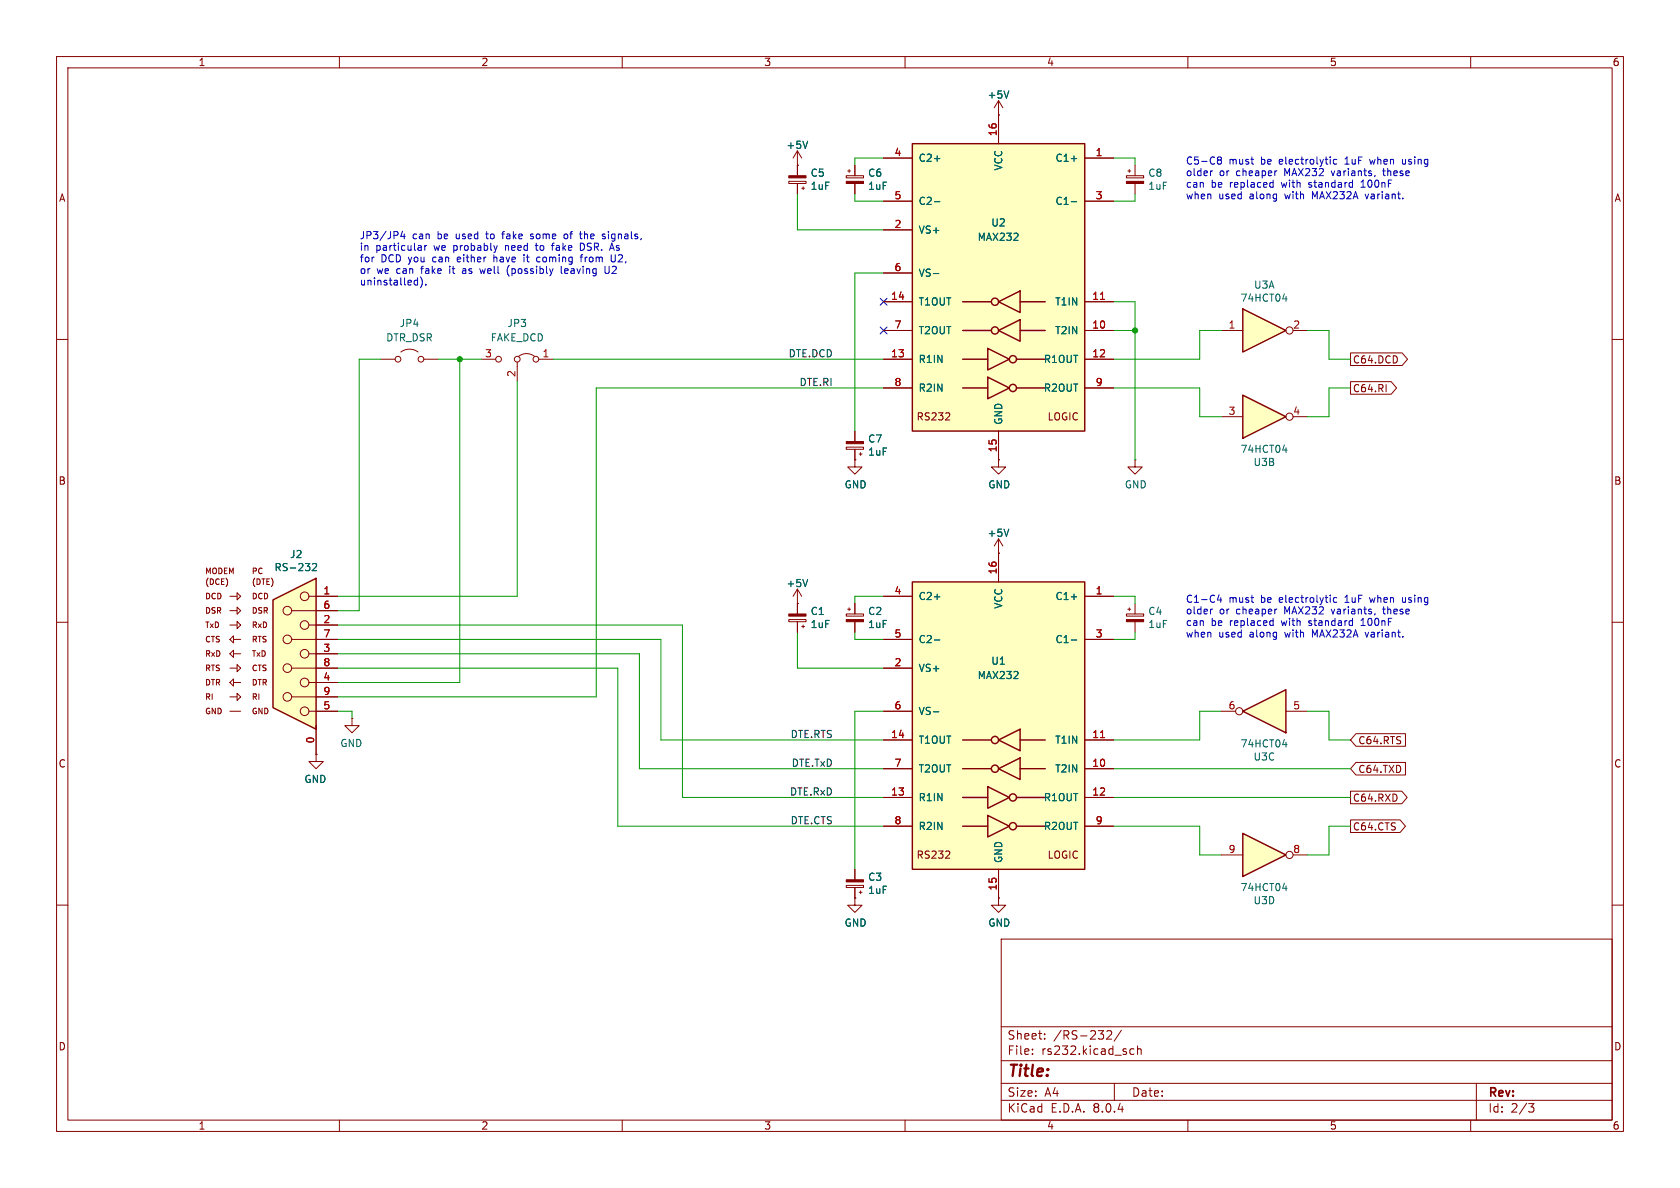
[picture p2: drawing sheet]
<svg xmlns="http://www.w3.org/2000/svg" width="297mm" height="210mm" viewBox="0 0 297 210" stroke-linecap="round" stroke-linejoin="round" font-family="sans-serif">
<g fill="none" stroke="#840000" stroke-width=".18">
<path d="M10 10h277v190h-277zM12 12h273v186h-273zM60 10v2M110 10v2M160 10v2M210 10v2M260 10v2M199.1 31.1h3.1v.3h-3.1zM199.4 30.2h.5M199.6 30v.5M200.7 29.2v1.9M200.7 32.4v1.9"/>
<path d="M10 60h2M285 60h2M10 110h2M285 110h2M10 160h2M285 160h2M177 166h108v32h-108zM60 198v2M110 198v2M160 198v2M177 194.5h108M177 191.5h108"/>
<path d="M177 187.5h108M177 181.5h108M182.5 186.3v.1M182.5 185.5v.1M184.7 183.6v.1M184.7 182.8v.1M195.7 182.3l.5-.1 .3 .1v.3l-.9 1.1h.9M197 191.5v3M198.2 182.1l-1.2 2M199.7 186.1l.3 .3 .5-.1M200.5 185.5l-.5-.1-.3 .3M201.1 185.5l.2-.1 .4 .1v.9"/>
<path d="M201.1 184.9v1.5M210 198v2M260 198v2M261 191.5v6.5M270.2 195.1h1l-.5 .6 .4 .1 .1 .5-.3 .3h-.4"/>
</g>
<path d="M199.1 32.1h3.1v.3h-3.1z" fill="#840000" stroke="#840000" stroke-width=".18"/>
<path d="M161.3 102.9h30.5v50.8h-30.5z" fill="#ffffc2"/>
<g fill="none" stroke="#840000" stroke-width=".25">
<path d="M161.3 102.9h30.5v50.8h-30.5zM170.2 135.9h5.1M170.2 130.8h5.1M174.6 139.1l3.8 1.9-3.8 1.9zM176.5 135.9l3.8-1.9v3.8zM176.5 130.8l3.8-1.9v3.8zM180.3 135.9h4.5M180.3 130.8h4.5M170.2 146.1h4.4M170.2 141h4.4M174.6 144.1l3.8 2-3.8 1.9zM179.7 146.1h5.1"/>
<path d="M179.7 141h5.1"/>
<circle cx="175.9" cy="135.9" r=".63"/>
<circle cx="175.9" cy="130.8" r=".63"/>
<circle cx="179.1" cy="146" r=".63"/>
<circle cx="179.1" cy="141" r=".63"/>
</g>
<g fill="none" stroke="#840000" stroke-width=".18">
<path d="M176.5 97.8v5.1M156.2 105.4h5.1M156.2 118.1h5.1M156.2 113h5.1M191.8 105.4h5M191.8 113h5M156.2 135.9h5.1M156.2 130.8h5.1M156.2 125.7h5.1M191.8 135.9h5M191.8 130.8h5M156.2 141h5.1"/>
<path d="M156.2 146.1h5.1M167.1 151.7h.8M167.9 150.6v.4M176.5 153.7v5.1M191.8 141h5M191.8 146.1h5"/>
</g>
<path d="M165.2 105.5h1M165.2 113.1h1M189.4 105.5h1M189.4 113.1h1M165 125.8h1" fill="none" stroke="#006464" stroke-width=".18"/>
<path d="M194.6 130.4h.7" fill="none" stroke="#a90000" stroke-width=".18"/>
<path d="M161.3 25.4h30.5v50.8h-30.5z" fill="#ffffc2"/>
<g fill="none" stroke="#840000" stroke-width=".25">
<path d="M161.3 25.4h30.5v50.8h-30.5zM170.2 58.4h5.1M170.2 53.3h5.1M176.5 58.4l3.8-1.9v3.8zM176.5 53.3l3.8-1.9v3.8zM180.3 58.4h4.5M180.3 53.3h4.5M170.2 68.6h4.4M170.2 63.5h4.4M174.6 66.7l3.8 1.9-3.8 1.9zM174.6 61.6l3.8 1.9-3.8 1.9zM179.7 68.6h5.1"/>
<path d="M179.7 63.5h5.1"/>
<circle cx="175.9" cy="53.3" r=".63"/>
<circle cx="175.9" cy="58.4" r=".63"/>
<circle cx="179.1" cy="68.6" r=".63"/>
<circle cx="179.1" cy="63.5" r=".63"/>
</g>
<g fill="none" stroke="#840000" stroke-width=".18">
<path d="M176.5 17.8v7.6M176.5 17.8l-.7 1.3M176.5 17.8l.8 1.3M156.2 27.9h5.1M156.2 35.6h5.1M176.5 20.3h.1M191.8 27.9h5M191.8 35.6h5M156.2 58.4h5.1M156.2 53.3h5.1M156.2 40.6h5.1M156.2 48.3h5.1"/>
<path d="M191.8 58.4h5M191.8 53.3h5M156.2 63.5h5.1M156.2 68.6h5.1M167.1 74.2h.8M167.9 73.1v.4M176.5 76.2v5.1M191.8 63.5h5M191.8 68.6h5"/>
</g>
<path d="M178.3 16.1l-.4 1.2M165.2 28h1M165.2 35.7h1M189.4 28h1M189.4 35.7h1M165 48.4h1" fill="none" stroke="#006464" stroke-width=".18"/>
<path d="M194.6 52.9h.7" fill="none" stroke="#a90000" stroke-width=".18"/>
<path d="M219.7 125.7l7.6-3.8v7.6z" fill="#ffffc2"/>
<path d="M219.7 125.7l7.6-3.8v7.6z" fill="none" stroke="#840000" stroke-width=".25"/>
<g fill="none" stroke="#840000" stroke-width=".18">
<path d="M67.3 63.5h2.5M70.9 62.2a2.54 2.54 0 0 1 3 0M74.9 63.5h2.6M215.9 125.7h2.5M227.3 125.7h3.8"/>
<circle cx="70.4" cy="63.5" r=".51"/>
<circle cx="74.4" cy="63.5" r=".51"/>
<circle cx="219.1" cy="125.7" r=".63"/>
</g>
<path d="M226.8 131.6h.7M227.4 131.2v.8" fill="none" stroke="#006464" stroke-width=".18"/>
<path d="M219.7 147.3l7.6 3.8-7.6 3.8z" fill="#ffffc2"/>
<path d="M219.7 147.3l7.6 3.8-7.6 3.8z" fill="none" stroke="#840000" stroke-width=".25"/>
<g fill="none" stroke="#840000" stroke-width=".18">
<path d="M139.4 32.1h3.1v.3h-3.1zM141 29.2v1.9M141 32.4v1.9M141.7 33.3h.5M142 33v.5M176.5 97.8h.1M176.5 95.3l-.7 1.2M176.5 95.3v2.5M176.5 95.3l.8 1.2M200.7 81.3v1.3h1.2l-1.2 1.2-1.3-1.2h1.3M200.7 81.3h.1M139.4 109.5h3.1v.4h-3.1z"/>
<path d="M141 106.7h.1M141 104.1v4.4M141 109.9v1.9M141 104.1l-.8 1.3M141 104.1l.7 1.3M141.7 110.7h.5M142 110.5v.5M199.1 108.5h3.1v.4h-3.1zM199.4 107.7h.5M199.6 107.4v.6M200.7 106.7v1.8M200.7 109.9v1.9"/>
<path d="M149.6 156.5h3.1v.4h-3.1zM151.1 158.8v1.2h1.3l-1.3 1.3-1.2-1.3h1.2M151.1 158.8h.1M151.1 153.7v1.8M151.1 156.9v1.9M151.9 157.7h.5M152.1 157.5v.5M215.9 151.1h3.8M228.6 151.1h2.5"/>
<circle cx="228" cy="151.1" r=".63"/>
</g>
<path d="M178.3 93.5l-.4 1.3M142.8 102.4l-.4 1.3M226.8 157h.7M227.4 156.6v.8" fill="none" stroke="#006464" stroke-width=".18"/>
<g fill="#840000" stroke="#840000" stroke-width=".18">
<path d="M139.4 108.5h3.1v.4h-3.1z"/>
<path d="M139.4 31.1h3.1v.3h-3.1z"/>
<path d="M199.1 109.5h3.1v.4h-3.1z"/>
<path d="M149.6 155.5h3.1v.4h-3.1z"/>
</g>
<path d="M219.7 69.9l7.6 3.8-7.6 3.8z" fill="#ffffc2"/>
<path d="M219.7 69.9l7.6 3.8-7.6 3.8z" fill="none" stroke="#840000" stroke-width=".25"/>
<g fill="none" stroke="#840000" stroke-width=".18">
<path d="M141 29.2h.1M141 26.7l-.8 1.2M141 26.7v2.5M141 26.7l.7 1.2M149.6 31.1h3.1v.3h-3.1zM149.9 30.2h.5M150.1 30v.5M151.1 29.2v1.9M151.1 32.4v1.9M85.1 63.5h2.5M91.4 64v3.3M91.7 63a2.26 2.26 0 0 1 2.8 0"/>
<path d="M95.2 63.5h2.6M149.6 79h3.1v.4h-3.1zM151.1 76.2v1.9M151.1 79.4v1.9M215.9 73.7h3.8M228.6 73.7h2.5M151.1 81.3v1.3h1.3l-1.3 1.2-1.2-1.2h1.2M151.1 81.3h.1M151.9 80.3h.5M152.1 80v.5M176.5 81.3v1.3h1.3l-1.3 1.2-1.2-1.2h1.2M176.5 81.3h.1"/>
<path d="M149.6 108.5h3.1v.4h-3.1zM149.9 107.7h.5M150.1 107.4v.6M151.1 106.7v1.8M151.1 109.9v1.9M176.5 158.8v1.2h1.3l-1.3 1.3-1.2-1.3h1.2M176.5 158.8h.1"/>
<circle cx="88.1" cy="63.5" r=".51"/>
<circle cx="91.4" cy="63.5" r=".51"/>
<circle cx="94.7" cy="63.5" r=".51"/>
<circle cx="228" cy="73.7" r=".63"/>
</g>
<path d="M142.8 25l-.4 1.2M226.8 79.6h.7M227.4 79.1v.9" fill="none" stroke="#006464" stroke-width=".18"/>
<g fill="#840000" stroke="#840000" stroke-width=".18">
<path d="M149.6 109.5h3.1v.4h-3.1z"/>
<path d="M149.6 78.1h3.1v.3h-3.1z"/>
<path d="M149.6 32.1h3.1v.3h-3.1z"/>
</g>
<path d="M219.7 54.6l7.6 3.8-7.6 3.8z" fill="#ffffc2"/>
<path d="M219.7 54.6l7.6 3.8-7.6 3.8z" fill="none" stroke="#840000" stroke-width=".25"/>
<g fill="none" stroke="#840000" stroke-width=".18">
<path d="M215.9 58.4h3.8M228.6 58.4h2.5M55.9 133.4v1.2h-1.3l1.3 1.3 1.2-1.3h-1.2M55.9 133.4h.1M62.2 127v1.3h-1.2l1.2 1.2 1.3-1.2h-1.3M62.2 127h.1"/>
<circle cx="228" cy="58.4" r=".63"/>
</g>
<path d="M226.8 52.8h.7M227.4 52.4v.9" fill="none" stroke="#006464" stroke-width=".18"/>
<path d="M48.3 106l7.6-3.8v26.7l-7.6-3.8z" fill="#ffffc2"/>
<g fill="none" stroke="#840000" stroke-width=".18">
<path d="M141 29.2h.1M141 29.2v1.9M141 32.4v1.9M151.1 29.2v1.9M151.1 32.4v1.9M156.2 27.9h5.1M156.2 35.6h5.1M176.5 20.3h.1M176.5 20.3v5.1M191.8 27.9h5M191.8 35.6h5M156.2 58.4h5.1"/>
<path d="M156.2 53.3h5.1M156.2 40.6h5.1M156.2 48.3h5.1M191.8 58.4h5M191.8 53.3h5M151.1 76.2v1.9M151.1 79.4v1.9M156.2 63.5h5.1M156.2 68.6h5.1M176.5 76.2v5.1M191.8 63.5h5M191.8 68.6h5"/>
<path d="M238.8 67.5h7.1l1 1.1-1 1.1h-7.1zM238.8 62.4h9.1l.9 1.1-.9 1.1h-9.1zM245 68v1.3M151.1 81.3h.1M176.5 97.8h.1M176.5 81.3h.1M176.5 97.8v5.1M40.6 113l.7-.6v1.3zM40.6 118.1h1.3M40.6 110.5h1.3M40.6 108h1.3M40.6 105.4h1.3"/>
<path d="M41.3 114.9v1.3l-.7-.6zM41.3 115.6h1.2M41.3 113h1.2M41.9 117.5l.6 .6-.6 .6zM41.9 109.9l.6 .6-.6 .6zM41.9 107.3l.6 .7-.6 .6zM41.9 104.8l.6 .6-.6 .6zM51.6 118.1h8.1M51.6 113h8.1M51.6 108h8.1M54.6 115.6h5.1M54.6 110.5h5.1"/>
<path d="M54.6 105.4h5.1M141 106.7h.1M141 106.7v1.8M141 109.9v1.9M151.1 106.7v1.8M151.1 109.9v1.9M156.2 118.1h5.1M156.2 113h5.1M156.2 105.4h5.1M191.8 113h5M191.8 105.4h5M40.6 125.7h1.9"/>
<path d="M40.6 123.2h1.3M41.3 120v1.3l-.7-.6zM41.3 120.7h1.2M41.9 122.6l.6 .6-.6 .6zM51.6 123.2h8.1M54.6 125.7h5.1M54.6 120.7h5.1M55.9 133.4h.1M55.9 128.3v5.1M156.2 125.7h5.1M156.2 135.9h5.1M156.2 130.8h5.1"/>
<path d="M191.8 135.9h5M191.8 130.8h5M238.8 139.9h9l1 1.1-1 1.1h-9zM239.7 129.7h8.8v2.2h-8.8l-.9-1.1zM239.7 134.8h8.8v2.2h-8.8l-.9-1.1zM151.1 158.8h.1M151.1 153.7v1.8M151.1 156.9v1.9M156.2 141h5.1M156.2 146.1h5.1M176.5 158.8h.1M176.5 153.7v5.1"/>
<path d="M191.8 141h5M191.8 146.1h5M238.8 144.9h8.7l1 1.2-1 1.1h-8.7z"/>
<circle cx="50.8" cy="118.1" r=".76"/>
<circle cx="50.8" cy="107.9" r=".76"/>
<circle cx="50.8" cy="113" r=".76"/>
<circle cx="53.8" cy="115.6" r=".76"/>
<circle cx="53.8" cy="105.4" r=".76"/>
<circle cx="53.8" cy="110.5" r=".76"/>
<circle cx="50.8" cy="123.2" r=".76"/>
<circle cx="53.8" cy="125.7" r=".76"/>
<circle cx="53.8" cy="120.6" r=".76"/>
</g>
<path d="M48.3 106l7.6-3.8v26.7l-7.6-3.8z" fill="none" stroke="#840000" stroke-width=".25"/>
<g fill="none" stroke="#006464" stroke-width=".18">
<path d="M178.3 16.1l-.4 1.2M142.8 25l-.4 1.2M165.2 28h1M165.2 35.7h1M189.4 28h1M189.4 35.7h1M165 48.4h1M55.2 99.7l.5-.1 .3 .4-.8 .9h.8M178.3 93.5l-.4 1.3M142.8 102.4l-.4 1.3M165.2 105.5h1M165.2 113.1h1"/>
<path d="M189.4 105.5h1M189.4 113.1h1M165 125.8h1"/>
</g>
<g fill="none" stroke="#0000c2" stroke-width=".18">
<path d="M214.4 30.2l-.3 .1M215.5 28.3l-.3-.3 .3-.3 .3 .1 .1 .2-.2 .3M215.5 28.3l-.3 .2 .1 .4 .2 .1h.3l.1-.2v-.3l-.2-.2M215.5 28.3h.2M224.7 32.3h.4M225.1 31.8v1.3M225.1 33l-.4 .1M225.6 30.2h.1M236.3 28.2h-.3l-.3 .2 .1 .6h.5M237.8 29h.7M237.9 28l-.1 .1M240.6 33.1h.7"/>
<path d="M240.9 32l-.3 .2M241.3 34.3l.3 .8M242.1 28.2l.3 .8M243.1 31l-.1 .2M244.4 30.2h.5M244.6 29.8l.1 1.2M247.9 28.2v.6l.4 .2M71.2 40.9l-.3 .9h.7M71.5 41.4v.8M73.5 49.5l.3 .1M73.8 49.1v1.3M73.8 50.3l-.3 .1"/>
<path d="M74.3 43.4l.2 .2v.7M74.4 49a1.47 1.47 0 0 1-.1 1.9M74.5 44.2l-.4 .1M74.5 43.7l-.4 .1M75.1 43.4v.9M75.3 50.3v.1M75.5 43.4l-.4 .2M81.9 47.5l-.1 .1M81.9 47.9l-.2 .1 .2 .3M84.8 47.5l.3 .8 .2-.6M87.3 45v1.3M87.5 45.5l-.2 .1"/>
<path d="M87.9 43.4l-.3 .9M88.7 41.4h.5M88.9 41v1.2M90 47a1.47 1.47 0 0 0 0 1.8M92.6 45v.1M92.6 45.5v.8M93.8 42.1l.3 .1M94.1 41.4l-.3 .1v.2l.3 .1M94.6 43.4h.5M94.8 43l.1 1.2M94.9 46.1l.2 .2 .4-.1M95.5 45.5h-.4l-.2 .2"/>
<path d="M97.5 43.4h.5M97.8 43l-.2 .2v1.1M99.2 47.1v1.1l.2 .1M100 47.5l-.2 .2v.5l.2 .1M100.2 41.4h-.3l-.2 .2 .1 .5h.4M100.4 47.8l-.6 .1M102.4 41.4h.5M102.5 45.5h.5M102.8 42.2h.1M103 45l-.3 .2v1.1M103.2 43.2l-.6-.2v1.3l.6-.2M106.7 41.8h.3v.2l-.2 .2h-.2"/>
<path d="M106.7 41.4h.3M107 47.1v1l.2 .2h.4l.1-.2v-1M107.9 43.9h.6M108 45v1.1l.3 .2 .4-.1 .1-.1v-1.1M108.2 43l.4 1.3M214.4 107.7l-.3 .1M215.5 105.2l-.3 .9h.8M215.8 105.6v.9M224.7 109.7l.4 .1M225.1 109.3v1.3M225.1 110.5l-.4 .1M225.6 107.7h.1"/>
<path d="M236.3 105.7l-.3-.1-.3 .3 .1 .5h.5M237.8 106.5h.7M237.9 105.5l-.1 .1M240.6 110.6h.7M240.9 109.5l-.3 .2M241.3 111.8l.3 .8M242.1 105.6l.3 .9M243.1 108.5l-.1 .2M244.4 107.7h.5M244.6 107.3l.1 1.2M247.9 105.6v.7l.4 .2"/>
</g>
<g fill="none" stroke="#009600" stroke-width=".18">
<path d="M141 34.3v6.3h15.2M151.1 34.3v1.3h5.1M156.2 27.9h-5.1v1.3M196.8 27.9h3.9v1.3M200.7 34.3v1.3h-3.9M156.2 48.3h-5.1v27.9M196.8 53.3h3.9v28M196.8 58.4h3.9M215.9 58.4h-3.8v5.1h-15.3M231.1 58.4h3.8v5.1h3.9M67.3 63.5h-3.8v44.5h-3.8M77.5 63.5h7.6"/>
<path d="M81.3 63.5v57.2h-21.6M91.4 67.3v38.1h-31.7M97.8 63.5h58.4M156.2 68.6h-50.8v54.6h-45.7M196.8 68.6h15.3v5.1h3.8M238.8 68.6h-3.9v5.1h-3.8M59.7 110.5h60.9v30.5h35.6M59.7 113h57.1v17.8h39.4M59.7 118.1h49.5v28h47M59.7 115.6h53.3v20.3h43.2M141 111.8v6.3h15.2M151.1 111.8v1.2h5.1"/>
<path d="M156.2 105.4h-5.1v1.3M196.8 105.4h3.9v1.3M200.7 111.8v1.2h-3.9M59.7 125.7h2.5v1.3M156.2 125.7h-5.1v28M196.8 135.9h42M215.9 125.7h-3.8v5.1h-15.3M231.1 125.7h3.8v5.1h3.9M196.8 141h42M196.8 146.1h15.3v5h3.8M238.8 146.1h-3.9v5h-3.8"/>
</g>
<path d="M155.6 52.7l1.2 1.2M155.6 57.8l1.2 1.2M156.8 52.7l-1.2 1.2M156.8 57.8l-1.2 1.2" fill="none" stroke="#000084" stroke-width=".18"/>
<path d="M194.6 52.9h.7M194.6 130.4h.7" fill="none" stroke="#a90000" stroke-width=".18"/>
<g fill="#009600" stroke="#009600" stroke-width=".18">
<circle cx="200.7" cy="58.4" r=".46"/>
<circle cx="81.3" cy="63.5" r=".46"/>
</g>
<text font-size="2.8" fill="#840000" x="178" y="190.9">Title:</text>
<g font-size="2.1" fill="#840000">
<text x="178" y="184">Sheet:</text>
<text x="186.2" y="184">/RS-232/</text>
<text x="178" y="186.7">File:</text>
<text x="184.1" y="186.7">rs232.kicad_sch</text>
<text x="178" y="196.9">KiCad</text>
<text x="178" y="194.1">Size:</text>
<text x="184.7" y="194.1">A4</text>
<text x="185.7" y="196.9">E.D.A.</text>
<text x="193.3" y="196.9">8.0.4</text>
<text x="200" y="194.1">Date:</text>
<text x="263" y="194.3">Rev:</text>
<text x="263" y="196.9">Id:</text>
<text x="267.1" y="196.9">2/3</text>
</g>
<g font-size="1.8" fill="#840000">
<text x="35" y="11.9">1</text>
<text x="85" y="11.9">2</text>
<text x="135" y="11.9">3</text>
<text x="185" y="11.9">4</text>
<text x="235" y="11.9">5</text>
<text x="285" y="11.9">6</text>
<text x="10.3" y="35.9">A</text>
<text x="285.3" y="35.9">A</text>
<text x="239.1" y="64.5">C64.DCD</text>
<text x="239.1" y="69.5">C64.RI</text>
<text x="161.9" y="74.5">RS232</text>
<text x="185.1" y="74.5">LOGIC</text>
<text x="10.3" y="85.9">B</text>
<text x="285.3" y="85.9">B</text>
<text x="240" y="131.8">C64.RTS</text>
<text x="10.3" y="135.9">C</text>
<text x="240" y="136.8">C64.TXD</text>
<text x="285.3" y="135.9">C</text>
<text x="239.1" y="141.9">C64.RXD</text>
<text x="239.1" y="147">C64.CTS</text>
<text x="161.9" y="152">RS232</text>
<text x="185.1" y="152">LOGIC</text>
<text x="10.3" y="185.9">D</text>
<text x="285.3" y="185.9">D</text>
<text x="35" y="199.9">1</text>
<text x="85" y="199.9">2</text>
<text x="135" y="199.9">3</text>
<text x="185" y="199.9">4</text>
<text x="235" y="199.9">5</text>
<text x="285" y="199.9">6</text>
</g>
<g font-size="1.8" fill="#006464">
<text x="174.5" y="17.6">+5V</text>
<text x="138.9" y="26.5">+5V</text>
<text x="162.3" y="28.8">C2+</text>
<text x="186.5" y="28.8">C1+</text>
<text x="143.2" y="31.4">C5</text>
<text x="143.2" y="33.8">1uF</text>
<text x="153.4" y="31.4">C6</text>
<text x="153.4" y="33.8">1uF</text>
<text x="177.4" y="30.2" transform="rotate(-90 177.4 30.2)">VCC</text>
<text x="202.9" y="31.4">C8</text>
<text x="202.9" y="33.8">1uF</text>
<text x="162.3" y="41.5">VS+</text>
<text x="162.3" y="36.4">C2-</text>
<text x="175.2" y="40.2">U2</text>
<text x="186.5" y="36.4">C1-</text>
<text x="172.7" y="42.8">MAX232</text>
<text x="162.3" y="49.1">VS-</text>
<text x="219.2" y="53.5">74HCT04</text>
<text x="221.6" y="51.2">U3A</text>
<text x="70.6" y="58">JP4</text>
<text x="89.6" y="58">JP3</text>
<text x="162.3" y="54.2">T1OUT</text>
<text x="162.3" y="59.3">T2OUT</text>
<text x="186.4" y="59.3">T2IN</text>
<text x="186.4" y="54.2">T1IN</text>
<text x="68.2" y="60.6">DTR_DSR</text>
<text x="86.7" y="60.6">FAKE_DCD</text>
<text x="162.3" y="64.4">R1IN</text>
<text x="184.4" y="64.4">R1OUT</text>
<text x="162.3" y="69.4">R2IN</text>
<text x="184.4" y="69.4">R2OUT</text>
<text x="177.4" y="75.2" transform="rotate(-90 177.4 75.2)">GND</text>
<text x="153.4" y="78.4">C7</text>
<text x="153.4" y="80.7">1uF</text>
<text x="219.2" y="80.3">74HCT04</text>
<text x="221.5" y="82.6">U3B</text>
<text x="149.2" y="86.5">GND</text>
<text x="174.6" y="86.5">GND</text>
<text x="198.8" y="86.5">GND</text>
<text x="174.5" y="95.1">+5V</text>
<text x="48.4" y="101.2">RS-232</text>
<text x="51.2" y="98.9">J2</text>
<text x="138.9" y="104">+5V</text>
<text x="162.3" y="106.3">C2+</text>
<text x="177.4" y="107.7" transform="rotate(-90 177.4 107.7)">VCC</text>
<text x="186.5" y="106.3">C1+</text>
<text x="143.2" y="108.9">C1</text>
<text x="143.2" y="111.2">1uF</text>
<text x="153.4" y="108.9">C2</text>
<text x="153.4" y="111.2">1uF</text>
<text x="162.3" y="113.9">C2-</text>
<text x="186.5" y="113.9">C1-</text>
<text x="202.9" y="108.9">C4</text>
<text x="202.9" y="111.2">1uF</text>
<text x="162.3" y="119">VS+</text>
<text x="175.2" y="117.7">U1</text>
<text x="172.7" y="120.2">MAX232</text>
<text x="162.3" y="131.7">T1OUT</text>
<text x="162.3" y="126.6">VS-</text>
<text x="186.4" y="131.7">T1IN</text>
<text x="60.1" y="132.3">GND</text>
<text x="162.3" y="136.8">T2OUT</text>
<text x="186.4" y="136.8">T2IN</text>
<text x="219.2" y="132.3">74HCT04</text>
<text x="221.5" y="134.6">U3C</text>
<text x="53.7" y="138.6">GND</text>
<text x="162.3" y="141.8">R1IN</text>
<text x="184.4" y="141.8">R1OUT</text>
<text x="162.3" y="146.9">R2IN</text>
<text x="184.4" y="146.9">R2OUT</text>
<text x="153.4" y="155.9">C3</text>
<text x="177.4" y="152.7" transform="rotate(-90 177.4 152.7)">GND</text>
<text x="153.4" y="158.2">1uF</text>
<text x="219.2" y="157.7">74HCT04</text>
<text x="221.5" y="160">U3D</text>
<text x="149.2" y="164">GND</text>
<text x="174.6" y="164">GND</text>
</g>
<g font-size="1.8" fill="#a90000">
<text x="158" y="27.7">4</text>
<text x="176.3" y="24.2" transform="rotate(-90 176.3 24.2)">16</text>
<text x="193.6" y="27.7">1</text>
<text x="158" y="35.3">5</text>
<text x="193.6" y="35.3">3</text>
<text x="158" y="40.4">2</text>
<text x="157.4" y="53.1">14</text>
<text x="158" y="48">6</text>
<text x="193" y="53.1">11</text>
<text x="158" y="58.2">7</text>
<text x="193" y="58.2">10</text>
<text x="217.1" y="58.2">1</text>
<text x="228.5" y="58.2">2</text>
<text x="85.7" y="63.2">3</text>
<text x="95.8" y="63.2">1</text>
<text x="157.4" y="63.2">13</text>
<text x="193" y="63.2">12</text>
<text x="91.2" y="66.7" transform="rotate(-90 91.2 66.7)">2</text>
<text x="158" y="68.3">8</text>
<text x="193.6" y="68.3">9</text>
<text x="217.1" y="73.4">3</text>
<text x="228.5" y="73.4">4</text>
<text x="176.3" y="80.1" transform="rotate(-90 176.3 80.1)">15</text>
<text x="176.3" y="101.6" transform="rotate(-90 176.3 101.6)">16</text>
<text x="57.1" y="105.2">1</text>
<text x="57.1" y="107.7">6</text>
<text x="158" y="105.2">4</text>
<text x="193.6" y="105.2">1</text>
<text x="57.1" y="110.2">2</text>
<text x="57.1" y="112.8">7</text>
<text x="158" y="112.8">5</text>
<text x="193.6" y="112.8">3</text>
<text x="57.1" y="115.3">3</text>
<text x="57.1" y="117.9">8</text>
<text x="158" y="117.9">2</text>
<text x="57.1" y="120.4">4</text>
<text x="57.1" y="125.5">5</text>
<text x="57.1" y="122.9">9</text>
<text x="158" y="125.5">6</text>
<text x="217.1" y="125.5">6</text>
<text x="228.5" y="125.5">5</text>
<text x="55.6" y="131.5" transform="rotate(-90 55.6 131.5)">0</text>
<text x="157.4" y="130.6">14</text>
<text x="193" y="130.6">11</text>
<text x="158" y="135.6">7</text>
<text x="193" y="135.6">10</text>
<text x="157.4" y="140.7">13</text>
<text x="193" y="140.7">12</text>
<text x="158" y="145.8">8</text>
<text x="193.6" y="145.8">9</text>
<text x="217.1" y="150.9">9</text>
<text x="228.5" y="150.9">8</text>
<text x="176.3" y="157.5" transform="rotate(-90 176.3 157.5)">15</text>
</g>
<g font-size="1.8" fill="#0000c2">
<text x="209.5" y="29.2">C5-C8</text>
<text x="217.3" y="29.2">must</text>
<text x="223" y="29.2">be</text>
<text x="226.4" y="29.2">electrolytic</text>
<text x="238.2" y="29.2">1uF</text>
<text x="242.9" y="29.2">when</text>
<text x="248.7" y="29.2">using</text>
<text x="209.5" y="31.2">older</text>
<text x="209.5" y="33.3">can</text>
<text x="209.5" y="35.3">when</text>
<text x="214.1" y="33.3">be</text>
<text x="215.4" y="35.3">used</text>
<text x="215.6" y="31.2">or</text>
<text x="217.5" y="33.3">replaced</text>
<text x="218.7" y="31.2">cheaper</text>
<text x="221" y="35.3">along</text>
<text x="226.9" y="33.3">with</text>
<text x="227.3" y="31.2">MAX232</text>
<text x="227.5" y="35.3">with</text>
<text x="231.8" y="33.3">standard</text>
<text x="232.4" y="35.3">MAX232A</text>
<text x="235.9" y="31.2">variants,</text>
<text x="241.3" y="33.3">100nF</text>
<text x="242.1" y="35.3">variant.</text>
<text x="245.2" y="31.2">these</text>
<text x="63.5" y="42.4">JP3/JP4</text>
<text x="63.5" y="44.4">in</text>
<text x="63.5" y="46.5">for</text>
<text x="66.4" y="44.4">particular</text>
<text x="67.3" y="46.5">DCD you</text>
<text x="72.9" y="42.4">can</text>
<text x="76.7" y="46.5">can</text>
<text x="76.8" y="44.4">we</text>
<text x="77.5" y="42.4">be</text>
<text x="80.4" y="44.4">probably</text>
<text x="80.9" y="42.4">used</text>
<text x="81.3" y="46.5">either</text>
<text x="86.4" y="42.4">to</text>
<text x="87.9" y="46.5">have</text>
<text x="89.5" y="42.4">fake</text>
<text x="89.8" y="44.4">need</text>
<text x="93.4" y="46.5">it</text>
<text x="94.7" y="42.4">some</text>
<text x="95.4" y="44.4">to</text>
<text x="95.9" y="46.5">coming</text>
<text x="98.5" y="44.4">fake</text>
<text x="100.8" y="42.4">of</text>
<text x="103.6" y="44.4">DSR.</text>
<text x="103.8" y="42.4">the</text>
<text x="104" y="46.5">from</text>
<text x="108" y="42.4">signals,</text>
<text x="109.2" y="44.4">As</text>
<text x="109.5" y="46.5">U2,</text>
<text x="63.5" y="48.5">or</text>
<text x="63.5" y="50.6">uninstalled).</text>
<text x="66.6" y="48.5">we</text>
<text x="70.2" y="48.5">can</text>
<text x="74.8" y="48.5">fake</text>
<text x="79.9" y="48.5">it</text>
<text x="82.4" y="48.5">as</text>
<text x="85.8" y="48.5">well</text>
<text x="90.7" y="48.5">(possibly</text>
<text x="100.4" y="48.5">leaving</text>
<text x="108.4" y="48.5">U2</text>
<text x="209.5" y="106.6">C1-C4</text>
<text x="217.3" y="106.6">must</text>
<text x="223" y="106.6">be</text>
<text x="226.4" y="106.6">electrolytic</text>
<text x="238.2" y="106.6">1uF</text>
<text x="242.9" y="106.6">when</text>
<text x="248.7" y="106.6">using</text>
<text x="209.5" y="108.7">older</text>
<text x="209.5" y="110.7">can</text>
<text x="209.5" y="112.8">when</text>
<text x="214.1" y="110.7">be</text>
<text x="215.4" y="112.8">used</text>
<text x="215.6" y="108.7">or</text>
<text x="217.5" y="110.7">replaced</text>
<text x="218.7" y="108.7">cheaper</text>
<text x="221" y="112.8">along</text>
<text x="226.9" y="110.7">with</text>
<text x="227.3" y="108.7">MAX232</text>
<text x="227.5" y="112.8">with</text>
<text x="231.8" y="110.7">standard</text>
<text x="232.4" y="112.8">MAX232A</text>
<text x="235.9" y="108.7">variants,</text>
<text x="241.3" y="110.7">100nF</text>
<text x="242.1" y="112.8">variant.</text>
<text x="245.2" y="108.7">these</text>
</g>
<g font-size="1.8" fill="#0f0f0f">
<text x="139.3" y="63.2">DTE.DCD</text>
<text x="141.3" y="68.3">DTE.RI</text>
<text x="139.7" y="130.5">DTE.RTS</text>
<text x="139.9" y="135.6">DTE.TxD</text>
<text x="139.6" y="140.7">DTE.RxD</text>
<text x="139.7" y="145.8">DTE.CTS</text>
</g>
<g font-size="1.4" fill="#840000">
<text x="36.2" y="101.7">MODEM</text>
<text x="44.4" y="101.7">PC</text>
<text x="36.2" y="103.6">(DCE)</text>
<text x="36.2" y="106.1">DCD</text>
<text x="44.4" y="103.6">(DTE)</text>
<text x="44.4" y="106.1">DCD</text>
<text x="36.2" y="108.7">DSR</text>
<text x="36.2" y="113.8">CTS</text>
<text x="36.2" y="111.2">TxD</text>
<text x="44.4" y="108.7">DSR</text>
<text x="44.4" y="113.8">RTS</text>
<text x="44.4" y="111.2">RxD</text>
<text x="36.2" y="118.8">RTS</text>
<text x="36.2" y="116.3">RxD</text>
<text x="44.4" y="118.8">CTS</text>
<text x="44.4" y="116.3">TxD</text>
<text x="36.2" y="121.4">DTR</text>
<text x="36.2" y="123.9">RI</text>
<text x="44.4" y="121.4">DTR</text>
<text x="44.4" y="123.9">RI</text>
<text x="36.2" y="126.5">GND</text>
<text x="44.4" y="126.5">GND</text>
</g>
</svg>
